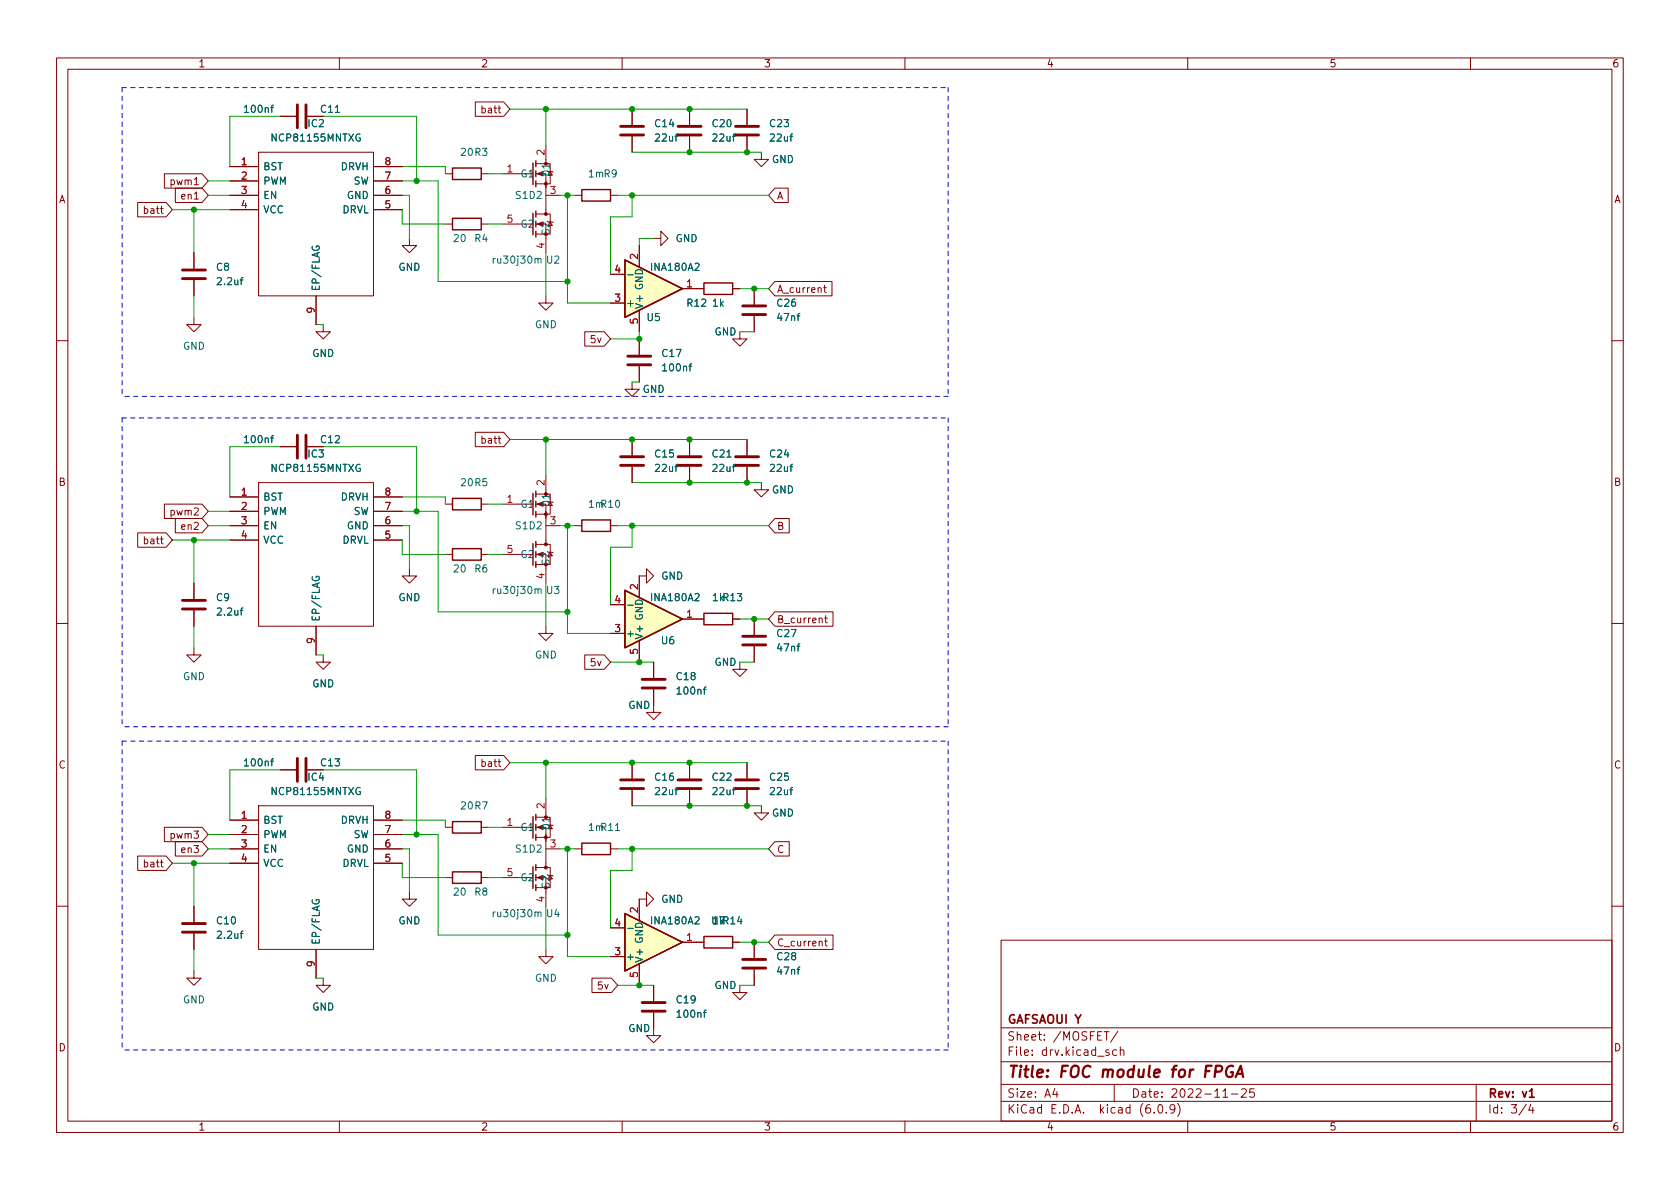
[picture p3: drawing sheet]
<svg xmlns="http://www.w3.org/2000/svg" width="297mm" height="210mm" viewBox="0 0 297 210" stroke-linecap="round" stroke-linejoin="round" font-family="sans-serif">
<g fill="none" stroke="#840000" stroke-width=".18">
<path d="M10 10.2h277v190.1h-277zM12 12.2h273v186.1h-273zM60 10.2v2M84 18h5.1l1.1 1.3-1.1 1.3h-5.1zM110 10.2v2M111.8 19.3v2.8M121.9 19.3v2.8M132.1 19.3v2.8M160 10.2v2M210 10.2v2M260 10.2v2M24.3 35.8h5.1l1.1 1.3-1.1 1.2h-5.1z"/>
<path d="M29.1 30.7h6.6l1.1 1.3-1.1 1.3h-6.6zM31 33.3h4.7l1.1 1.2-1.1 1.3h-4.7zM40.6 34.5h5.1M40.6 29.5h5.1M40.6 32h5.1M40.6 37.1h5.1M45.7 26.9h20.3v25.4h-20.3zM49.5 20.6h2.8M66 34.5h5.1M66 29.5h5.1M66 32h5.1M66 37.1h5.1"/>
<path d="M78.7 30.7h1.3M78.7 39.6h1.3M85.1 30.7h1.3M85.1 39.6h1.3M88.9 30.7h2.5M88.9 39.6h2.5M94.7 39.6h1.8v5.1M94.7 30.7h1.8v2.6M94.7 37.8h2.6v3.6h-2.6M94.7 29h2.6v3.5h-2.6M96.5 25.6v3.4M96.5 32v5.8"/>
<path d="M96.5 34.5h2.6M96.8 30.2l.1 .1h.8l.1 .2M101.6 34.5h1.3M107.9 34.5h1.3M111.8 24.1v2.8M121.9 24.1v2.8M132.1 24.1v2.8M134.6 26.9v1.3h1.3l-1.3 1.3-1.3-1.3h1.3M137 33.3h2.4v2.5h-2.4l-1.1-1.3zM34.3 56.1v1.3h1.3l-1.3 1.3-1.3-1.3h1.3M34.3 44.7v2.8M34.3 49.5v2.8"/>
<path d="M55.9 52.3v5.1M57.1 57.4v1.3h1.3l-1.3 1.2-1.2-1.2h1.2M72.4 42.2v1.2h1.3l-1.3 1.3-1.3-1.3h1.3M96.5 52.3v1.3h1.3l-1.3 1.3-1.3-1.3h1.3M103.4 58.7h3.4l1.1 1.2-1.1 1.3h-3.4zM107.9 53.6h2.6M107.9 48.5h2.6M113 43.4v3.8M113 54.9v3.8M113 59.9v2.8M115.6 42.2h1.2v-1.3l1.3 1.3-1.3 1.2v-1.2M120.6 51h3.9"/>
<path d="M129.5 51h1.3M130.8 58.7v1.2h1.3l-1.3 1.3-1.3-1.3h1.3M133.3 51v2.8M133.3 55.9v2.8M137 49.8h10.1v2.5h-10.1l-1.1-1.3zM145.6 50.9h.5M145.8 50.4v1.1l.3 .2M10 60.2h2M49.5 79h2.8M84 76.4h5.1l1.1 1.3-1.1 1.3h-5.1zM111.8 67.6v1.2h1.2l-1.2 1.3-1.3-1.3h1.3M111.8 77.7v2.8"/>
<path d="M113 64.8v2.8M121.9 77.7v2.8M132.1 77.7v2.8M285 60.2h2M24.3 94.2h5.1l1.1 1.3-1.1 1.3h-5.1zM29.1 89.1h6.6l1.1 1.3-1.1 1.3h-6.6zM31 91.7h4.7l1.1 1.3-1.1 1.2h-4.7zM40.6 87.9h5.1M40.6 90.4h5.1M40.6 93h5.1M40.6 95.5h5.1M45.7 85.3h20.3v25.4h-20.3z"/>
<path d="M66 87.9h5.1M66 90.4h5.1M66 93h5.1M66 95.5h5.1M78.7 89.1h1.3M78.7 98h1.3M85.1 89.1h1.3M85.1 98h1.3M88.9 89.1h2.5M88.9 98h2.5M94.7 98h1.8v5.1M94.7 89.1h1.8v2.6"/>
<path d="M94.7 96.3h2.6v3.5h-2.6M94.7 87.4h2.6v3.5h-2.6M96.5 84.1v3.3M96.5 90.4v5.9M96.5 93h2.6M96.8 88.6l.1 .2h.8l.1 .1M101.6 93h1.3M107.9 93h1.3M111.8 82.5v2.8M121.9 82.5v2.8M132.1 82.5v2.8M134.6 85.3v1.3h1.3l-1.3 1.3-1.3-1.3h1.3"/>
<path d="M137 91.7h2.5v2.5h-2.5l-1.1-1.2zM10 110.2h2M34.3 114.5v1.3h1.3l-1.3 1.3-1.3-1.3h1.3M34.3 103.1v2.8M34.3 107.9v2.8M55.9 110.7v5.1M57.1 115.8v1.3h1.3l-1.3 1.3-1.2-1.3h1.2M72.4 100.6v1.2h1.3l-1.3 1.3-1.3-1.3h1.3M96.5 110.7v1.3h1.3l-1.3 1.3-1.3-1.3h1.3M103.4 115.8h3.4l1.1 1.3-1.1 1.3h-3.4zM107.9 112h2.6M107.9 106.9h2.6"/>
<path d="M113 113.3v3.8M114.3 101.8v1.3l1.3-1.3-1.3-1.2v1.2h-1.3v3.9M115.6 117.1v2.8M120.6 109.5h3.9M129.5 109.5h1.3M130.8 117.1v1.3h1.3l-1.3 1.2-1.3-1.2h1.3M133.3 109.5v2.8M133.3 114.3v2.8M137 108.2h10.3v2.5h-10.3l-1.1-1.2zM145.8 109.3h.5M146 108.9v1.1l.3 .1M285 110.2h2"/>
<path d="M49.5 136.1h2.8M84 133.6h5.1l1.1 1.3-1.1 1.2h-5.1zM111.8 134.9v2.8M111.8 139.7v2.8M115.6 121.9v4.1h1.2l-1.2 1.2-1.3-1.2h1.3M121.9 134.9v2.8M121.9 139.7v2.8M132.1 134.9v2.8M132.1 139.7v2.8M24.3 151.4h5.1l1.1 1.2-1.1 1.3h-5.1zM29.1 146.3h6.6l1.1 1.3-1.1 1.2h-6.6zM31 148.8h4.7l1.1 1.3-1.1 1.3h-4.7z"/>
<path d="M40.6 145h5.1M40.6 147.6h5.1M40.6 150.1h5.1M40.6 152.6h5.1M45.7 142.5h20.3v25.4h-20.3zM66 145h5.1M66 147.6h5.1M66 150.1h5.1M66 152.6h5.1M72.4 157.7v1.3h1.3l-1.3 1.3-1.3-1.3h1.3M78.7 146.3h1.3M78.7 155.2h1.3"/>
<path d="M85.1 146.3h1.3M85.1 155.2h1.3M88.9 146.3h2.5M88.9 155.2h2.5M94.7 155.2h1.8v5.1M94.7 146.3h1.8v2.5M94.7 153.4h2.6v3.6h-2.6M94.7 144.5h2.6v3.6h-2.6M96.5 141.2v3.3M96.5 147.6v5.8M96.5 150.1h2.6M96.8 145.8l.1 .1h.8l.1 .1"/>
<path d="M101.6 150.1h1.3M107.9 150.1h1.3M114.3 159v1.3l1.3-1.3-1.3-1.3v1.3h-1.3v3.8M134.6 142.5v1.3h1.3l-1.3 1.2-1.3-1.2h1.3M137 148.8h2.5v2.6h-2.5l-1.1-1.3zM10 160.2h2M34.3 171.7v1.3h1.3l-1.3 1.2-1.3-1.2h1.3M34.3 160.3v2.8M34.3 165.1v2.8M55.9 167.9v5.1M57.1 173v1.2h1.3l-1.3 1.3-1.2-1.3h1.2M96.5 167.9v1.3h1.3l-1.3 1.2-1.3-1.2h1.3"/>
<path d="M104.7 173h3.4l1.1 1.2-1.1 1.3h-3.4zM107.9 169.2h2.6M107.9 164.1h2.6M113 170.4v3.8M115.6 179.1v4h1.2l-1.2 1.3-1.3-1.3h1.3M115.6 174.2v2.8M120.6 166.6h3.9M129.5 166.6h1.3M130.8 174.2v1.3h1.3l-1.3 1.3-1.3-1.3h1.3M133.3 166.6v2.8M133.3 171.4v2.8M137 165.3h10.3v2.6h-10.3l-1.1-1.3z"/>
<path d="M145.8 166.4h.5M146 166v1.1l.3 .2M177 166.3h108v32h-108zM285 160.2h2M60 198.3v2M110 198.3v2M160 198.3v2M177 194.8h108M177 191.8h108M177 187.8h108M177 181.8h108M186.5 192.5l-.4 1h1"/>
<path d="M186.9 193v1M195.2 182.4h.9M195.6 182.4v1.5M196.1 185.7l-.4-.1-.2 .2 .1 .3 .5 .1v.4h-.6M197 191.8v3M197.4 185.7l-.4-.1-.3 .3v.4l.2 .3h.5M197.6 182.4l-1.2 1.9M198.1 185.8l.2-.2 .3 .1 .1 .9M198.1 185.1v1.5M204.1 196.7v.1M204.9 195.4l.2-.1a.81 .81 0 0 1 .6 .7 .81 .81 0 0 1-.3 .8h-.2a.81 .81 0 0 1-.6-.6 .81 .81 0 0 1 .3-.8zM206.2 196.7v.1"/>
<path d="M207.7 196l-.3 .3h-.3l-.2-.3 .1-.6 .4-.1 .2 .2a.99 .99 0 0 1-.3 1.3h-.3M208.2 195.1a1.72 1.72 0 0 1 0 2.3M210 198.3v2M216.2 194h.9M217.7 193.5h1.2M219.5 192.7l.6-.2 .2 .2 .1 .3-1 1h1M221.7 192.5h-.7l-.1 .7 .2-.1 .5 .1 .2 .2-.1 .5-.2 .1-.6-.1M260 198.3v2M261 191.8v6.5M269.9 195.3l-1.3 1.9M270.6 195.3l-.3 1h.9M271 195.8v1"/>
</g>
<path d="M270.4 193l.4-.5v1.5M270.4 194h.9" fill="none" stroke="#840000" stroke-width=".3"/>
<path d="M214.9 189.5h.7a.55 .55 0 0 0 .5-.5 .55 .55 0 0 0-.3-.5h-.8l-.2 2M218 188.6a1.02 1.02 0 0 0-1.2 .6 1.02 1.02 0 0 0 .5 1.3l.6-.2 .1-.7h-.4M218.5 190.5l.9-2 .4 2M218.7 189.9h1" fill="none" stroke="#840000" stroke-width=".4"/>
<g fill="none" stroke="#840000" stroke-width=".51">
<path d="M52.6 18.5v4.1M54.1 18.5v4.1M109.7 23.9h4.1M109.7 22.3h4.1M119.9 23.9h4.1M119.9 22.3h4.1M130 23.9h4.1M130 22.3h4.1M32.3 49.3h4M32.3 47.7h4M131.3 55.6h4.1M131.3 54.1h4.1"/>
<path d="M52.6 77v4M54.1 77v4M111 64.5h4.1M111 63h4.1M109.7 82.3h4.1M109.7 80.8h4.1M119.9 82.3h4.1M119.9 80.8h4.1M130 82.3h4.1M130 80.8h4.1M32.3 107.7h4M32.3 106.2h4"/>
<path d="M131.3 114h4.1M131.3 112.5h4.1M52.6 134.1v4.1M54.1 134.1v4.1M109.7 139.4h4.1M109.7 137.9h4.1M113.5 121.7h4.1M113.5 120.1h4.1M119.9 139.4h4.1M119.9 137.9h4.1M130 139.4h4.1M130 137.9h4.1"/>
<path d="M32.3 164.8h4M32.3 163.3h4M113.5 178.8h4.1M113.5 177.3h4.1M131.3 171.2h4.1M131.3 169.7h4.1"/>
</g>
<g fill="none" stroke="#840000" stroke-width=".25">
<path d="M80 38.6h5.1v2h-5.1zM80 29.7h5.1v2h-5.1zM94.2 28.8v3.8M94.2 37.7v3.8M94.7 28.4v1.1M94.7 30.2v1M94.7 32v1M94.7 37.3v1M102.9 33.5h5v2.1h-5zM94.7 40.9v1M110.5 46l10.1 5-10.1 5.1zM124.5 50h5v2.1h-5z"/>
<path d="M80 88.1h5.1v2.1h-5.1zM80 97h5.1v2.1h-5.1zM94.2 87.2v3.9M94.2 96.1v3.8M94.7 86.9v1M94.7 88.6v1.1M94.7 90.4v1M94.7 95.8v1M94.7 99.3v1M102.9 91.9h5v2.1h-5zM110.5 104.4l10.1 5.1-10.1 5zM124.5 108.5h5v2h-5z"/>
<path d="M80 145.3h5.1v2h-5.1zM80 154.2h5.1v2h-5.1zM94.2 144.4v3.8M94.2 153.3v3.8M94.7 144v1M94.7 145.8v1M94.7 147.6v1M94.7 152.9v1M94.7 156.5v1M102.9 149.1h5v2h-5zM110.5 161.5l10.1 5.1-10.1 5.1zM124.5 165.6h5v2h-5z"/>
</g>
<g fill="#ffffc2" stroke="#ffffc2" stroke-width=".18">
<path d="M110.5 46l10.1 5-10.1 5.1z"/>
<path d="M110.5 161.5l10.1 5.1-10.1 5.1z"/>
<path d="M110.5 104.4l10.1 5.1-10.1 5z"/>
</g>
<path d="M55.2 43.6a.59 .59 0 0 0 .6 .7 .59 .59 0 0 0 .6-.7l-.5-.1v.2M95.1 45.9l.2-.2 .3 .1 .1 .7M111 48.6h1M55.2 102a.59 .59 0 0 0 .6 .7 .59 .59 0 0 0 .6-.7l-.5-.1v.3M95.1 104.3l.2-.2 .3 .1 .1 .8M111 107h1M55.2 159.1a.59 .59 0 0 0 .6 .8 .59 .59 0 0 0 .6-.8h-.5v.2M95.1 161.4l.2-.1h.3l.1 .8M111 164.2h1" fill="none" stroke="#006464" stroke-width=".18"/>
<g fill="#840000" stroke="#840000" stroke-width=".18">
<path d="M95 39.6l1-.4v.8z"/>
<path d="M95 30.7l1-.4v.8z"/>
<path d="M95 98l1-.3v.7z"/>
<path d="M95 89.1l1-.3v.7z"/>
<path d="M95 155.2l1-.4v.8z"/>
<path d="M95 146.3l1-.4v.8z"/>
<circle cx="96.5" cy="37.8" r=".25"/>
<circle cx="96.5" cy="32.5" r=".25"/>
<circle cx="96.5" cy="96.3" r=".25"/>
<circle cx="96.5" cy="90.9" r=".25"/>
<circle cx="96.5" cy="153.4" r=".25"/>
<circle cx="96.5" cy="148.1" r=".25"/>
</g>
<path d="M21.6 15.5h146M21.6 15.5v54.6M167.6 15.5v54.6M21.6 73.9v54.6M21.6 73.9h146M167.6 73.9v54.6M167.6 70.1h-146M21.6 131.1h146M21.6 131.1v54.6M167.6 131.1v54.6M167.6 128.5h-146M167.6 185.7h-146" fill="none" stroke="#0000c2" stroke-width=".18" stroke-dasharray=".8 .8"/>
<g fill="none" stroke="#009600" stroke-width=".18">
<path d="M90.2 19.3h41.9M96.5 19.3v6.3M30.5 37.1h10.1M34.3 37.1v7.6M36.8 34.5h3.8M36.8 32h3.8M49.5 20.6h-8.9v8.9M57.1 20.6h16.6v11.4M71.1 34.5h1.3v7.7M71.1 32h6.4v17.8h22.8M71.1 37.1v2.5h7.6M71.1 29.5h7.6v1.2"/>
<path d="M86.4 39.6h2.5M86.4 30.7h2.5M99.1 34.5h2.5M100.3 34.5v19.1h7.6M109.2 34.5h26.7M111.8 26.9h22.8M111.8 34.5v3.8h-3.9v10.2M34.3 52.3v3.8M55.9 57.4h1.2M96.5 44.7v7.6M113 58.7v1.2h-5.1M115.6 42.2h-2.6v1.2"/>
<path d="M130.8 51h5.1M130.8 58.7h2.5M49.5 79h-8.9v8.9M57.1 79h16.6v11.4M90.2 77.7h41.9M96.5 77.7v6.4M111.8 67.6h1.2M30.5 95.5h10.1M34.3 95.5v7.6M36.8 90.4h3.8M36.8 93h3.8M71.1 93h1.3v7.6"/>
<path d="M71.1 90.4h6.4v17.8h22.8M71.1 95.5v2.5h7.6M71.1 87.9h7.6v1.2M86.4 89.1h2.5M86.4 98h2.5M99.1 93h2.5M100.3 93v19h7.6M109.2 93h26.7M111.8 93v3.8h-3.9v10.1M111.8 85.3h22.8M34.3 110.7v3.8M55.9 115.8h1.2"/>
<path d="M96.5 103.1v7.6M107.9 117.1h7.7M130.8 109.5h5.1M130.8 117.1h2.5M49.5 136.1h-8.9v8.9M57.1 136.1h16.6v11.5M90.2 134.9h41.9M96.5 134.9v6.3M30.5 152.6h10.1M34.3 152.6v7.7M36.8 147.6h3.8M36.8 150.1h3.8"/>
<path d="M71.1 150.1h1.3v7.6M71.1 147.6h6.4v17.7h22.8M71.1 152.6v2.6h7.6M71.1 145h7.6v1.3M86.4 155.2h2.5M86.4 146.3h2.5M99.1 150.1h2.5M100.3 150.1v19.1h7.6M109.2 150.1h26.7M111.8 150.1v3.8h-3.9v10.2M111.8 142.5h22.8M34.3 167.9v3.8"/>
<path d="M55.9 173h1.2M96.5 160.3v7.6M109.2 174.2h6.4M130.8 174.2h2.5M130.8 166.6h5.1"/>
</g>
<g fill="#009600" stroke="#009600" stroke-width=".18">
<circle cx="34.3" cy="95.5" r=".46"/>
<circle cx="73.7" cy="90.4" r=".46"/>
<circle cx="100.3" cy="108.2" r=".46"/>
<circle cx="113" cy="117.1" r=".46"/>
<circle cx="132.1" cy="85.3" r=".46"/>
<circle cx="100.3" cy="93" r=".46"/>
<circle cx="121.9" cy="85.3" r=".46"/>
<circle cx="111.8" cy="93" r=".46"/>
<circle cx="96.5" cy="19.3" r=".46"/>
<circle cx="100.3" cy="49.8" r=".46"/>
<circle cx="111.8" cy="77.7" r=".46"/>
<circle cx="121.9" cy="77.7" r=".46"/>
<circle cx="100.3" cy="34.5" r=".46"/>
<circle cx="96.5" cy="77.7" r=".46"/>
<circle cx="113" cy="59.9" r=".46"/>
<circle cx="133.3" cy="51" r=".46"/>
<circle cx="121.9" cy="26.9" r=".46"/>
<circle cx="121.9" cy="19.3" r=".46"/>
<circle cx="111.8" cy="19.3" r=".46"/>
<circle cx="132.1" cy="26.9" r=".46"/>
<circle cx="111.8" cy="34.5" r=".46"/>
<circle cx="73.7" cy="32" r=".46"/>
<circle cx="34.3" cy="37.1" r=".46"/>
<circle cx="121.9" cy="134.9" r=".46"/>
<circle cx="96.5" cy="134.9" r=".46"/>
<circle cx="133.3" cy="109.5" r=".46"/>
<circle cx="113" cy="174.2" r=".46"/>
<circle cx="100.3" cy="165.3" r=".46"/>
<circle cx="73.7" cy="147.6" r=".46"/>
<circle cx="34.3" cy="152.6" r=".46"/>
<circle cx="111.8" cy="150.1" r=".46"/>
<circle cx="100.3" cy="150.1" r=".46"/>
<circle cx="111.8" cy="134.9" r=".46"/>
<circle cx="121.9" cy="142.5" r=".46"/>
<circle cx="132.1" cy="142.5" r=".46"/>
<circle cx="133.3" cy="166.6" r=".46"/>
</g>
<text font-size="2.8" fill="#840000" x="178" y="190.6">Title: FOC module for FPGA</text>
<g font-size="2.1" fill="#840000">
<text x="178" y="184">Sheet: /MOSFET/</text>
<text x="178" y="181">GAFSAOUI Y</text>
<text x="178" y="186.7">File: drv.kicad_sch</text>
<text x="178" y="196.9">KiCad E.D.A. kicad (6.0.9)</text>
<text x="178" y="194.1">Size: A4</text>
<text x="200" y="194.1">Date: 2022-11-25</text>
<text x="263" y="194.1">Rev: v1</text>
<text x="263" y="196.9">Id: 3/4</text>
</g>
<g font-size="1.8" fill="#840000">
<text x="35" y="11.9">1</text>
<text x="85" y="11.9">2</text>
<text x="135" y="11.9">3</text>
<text x="185" y="11.9">4</text>
<text x="235" y="11.9">5</text>
<text x="285" y="11.9">6</text>
<text x="54.5" y="22.5">IC2</text>
<text x="85.5" y="20">batt</text>
<text x="10.3" y="35.9">A</text>
<text x="30.4" y="32.7">pwm1</text>
<text x="32.4" y="35.3">en1</text>
<text x="137.3" y="35.3">A</text>
<text x="285.3" y="35.9">A</text>
<text x="25.8" y="37.8">batt</text>
<text x="137.3" y="51.8">A_current</text>
<text x="104.6" y="60.7">5v</text>
<text x="54.5" y="80.9">IC3</text>
<text x="85.5" y="78.4">batt</text>
<text x="10.3" y="85.9">B</text>
<text x="285.3" y="85.9">B</text>
<text x="30.4" y="91.1">pwm2</text>
<text x="32.4" y="93.7">en2</text>
<text x="137.3" y="93.7">B</text>
<text x="25.8" y="96.2">batt</text>
<text x="137.3" y="110.2">B_current</text>
<text x="104.6" y="117.8">5v</text>
<text x="10.3" y="135.9">C</text>
<text x="85.5" y="135.6">batt</text>
<text x="285.3" y="135.9">C</text>
<text x="54.5" y="138">IC4</text>
<text x="30.4" y="148.3">pwm3</text>
<text x="25.8" y="153.4">batt</text>
<text x="32.4" y="150.8">en3</text>
<text x="137.3" y="150.8">C</text>
<text x="137.3" y="167.3">C_current</text>
<text x="105.8" y="175">5v</text>
<text x="10.3" y="185.9">D</text>
<text x="285.3" y="185.9">D</text>
<text x="35" y="199.9">1</text>
<text x="85" y="199.9">2</text>
<text x="135" y="199.9">3</text>
<text x="185" y="199.9">4</text>
<text x="235" y="199.9">5</text>
<text x="285" y="199.9">6</text>
</g>
<g font-size="1.8" fill="#006464">
<text x="43.4" y="19.9">100nf</text>
<text x="56.8" y="19.9">C11</text>
<text x="115.9" y="22.5">C14</text>
<text x="126" y="22.5">C20</text>
<text x="136.2" y="22.5">C23</text>
<text x="48.4" y="25">NCP81155MNTXG</text>
<text x="81.6" y="27.6">20 R3</text>
<text x="116" y="25">22uf</text>
<text x="126.1" y="25">22uf</text>
<text x="136.3" y="25">22uf</text>
<text x="136.5" y="28.8">GND</text>
<text x="46.5" y="30.1">BST</text>
<text x="46.5" y="32.6">PWM</text>
<text x="46.5" y="35.2">EN</text>
<text x="60.3" y="30.1">DRVH</text>
<text x="61.3" y="35.2">GND</text>
<text x="62.4" y="32.6">SW</text>
<text x="91.6" y="35.2">S1D2</text>
<text x="91.9" y="31.4">G1</text>
<text x="97.2" y="31" transform="rotate(-90 97.2 31)">D1</text>
<text x="104.1" y="31.4">1mR9</text>
<text x="46.5" y="37.7">VCC</text>
<text x="60.5" y="37.7">DRVL</text>
<text x="91.9" y="40.3">G2</text>
<text x="97.2" y="41.7" transform="rotate(-90 97.2 41.7)">S2</text>
<text x="38.3" y="47.9">C8</text>
<text x="70.4" y="47.9">GND</text>
<text x="80.3" y="42.8">20</text>
<text x="84" y="42.8">R4</text>
<text x="87.6" y="46.6">ru30j30m</text>
<text x="96.7" y="46.6">U2</text>
<text x="115.3" y="47.9">INA180A2</text>
<text x="119.4" y="42.8">GND</text>
<text x="38.6" y="50.4">2.2uf</text>
<text x="56.5" y="51.6" transform="rotate(-90 56.5 51.6)">EP/FLAG</text>
<text x="94.6" y="58">GND</text>
<text x="110.6" y="54.2">+</text>
<text x="113.7" y="54.7" transform="rotate(-90 113.7 54.7)">V+ GND</text>
<text x="114.4" y="56.8">U5</text>
<text x="121.6" y="54.2">R12</text>
<text x="126" y="54.2">1k</text>
<text x="126.3" y="59.3">GND</text>
<text x="137.5" y="54.2">C26</text>
<text x="137.6" y="56.8">47nf</text>
<text x="32.3" y="61.8">GND</text>
<text x="55.2" y="63.1">GND</text>
<text x="117.1" y="63.1">C17</text>
<text x="117.4" y="65.7">100nf</text>
<text x="113.6" y="69.5">GND</text>
<text x="43.4" y="78.4">100nf</text>
<text x="48.4" y="83.4">NCP81155MNTXG</text>
<text x="56.8" y="78.4">C12</text>
<text x="115.9" y="80.9">C15</text>
<text x="116" y="83.4">22uf</text>
<text x="126" y="80.9">C21</text>
<text x="126.1" y="83.4">22uf</text>
<text x="136.2" y="80.9">C24</text>
<text x="136.3" y="83.4">22uf</text>
<text x="46.5" y="88.5">BST</text>
<text x="60.3" y="88.5">DRVH</text>
<text x="81.6" y="86">20 R5</text>
<text x="91.9" y="89.8">G1</text>
<text x="97.2" y="89.4" transform="rotate(-90 97.2 89.4)">D1</text>
<text x="104.1" y="89.8">1mR10</text>
<text x="136.5" y="87.2">GND</text>
<text x="46.5" y="91.1">PWM</text>
<text x="46.5" y="93.6">EN</text>
<text x="61.3" y="93.6">GND</text>
<text x="62.4" y="91.1">SW</text>
<text x="91.6" y="93.6">S1D2</text>
<text x="46.5" y="96.1">VCC</text>
<text x="60.5" y="96.1">DRVL</text>
<text x="80.3" y="101.2">20</text>
<text x="84" y="101.2">R6</text>
<text x="91.9" y="98.7">G2</text>
<text x="97.2" y="100.1" transform="rotate(-90 97.2 100.1)">S2</text>
<text x="38.3" y="106.3">C9</text>
<text x="70.4" y="106.3">GND</text>
<text x="87.6" y="105">ru30j30m</text>
<text x="96.7" y="105">U3</text>
<text x="115.3" y="106.3">INA180A2</text>
<text x="116.9" y="102.5">GND</text>
<text x="126" y="106.3">1kR13</text>
<text x="38.6" y="108.8">2.2uf</text>
<text x="56.5" y="110" transform="rotate(-90 56.5 110)">EP/FLAG</text>
<text x="110.6" y="112.6">+</text>
<text x="113.7" y="113.2" transform="rotate(-90 113.7 113.2)">V+ GND</text>
<text x="117" y="113.9">U6</text>
<text x="137.5" y="112.6">C27</text>
<text x="94.6" y="116.5">GND</text>
<text x="126.3" y="117.7">GND</text>
<text x="137.6" y="115.2">47nf</text>
<text x="32.3" y="120.3">GND</text>
<text x="55.2" y="121.5">GND</text>
<text x="111.1" y="125.3">GND</text>
<text x="119.7" y="120.3">C18</text>
<text x="119.9" y="122.8">100nf</text>
<text x="43.4" y="135.5">100nf</text>
<text x="56.8" y="135.5">C13</text>
<text x="48.4" y="140.6">NCP81155MNTXG</text>
<text x="81.6" y="143.1">20 R7</text>
<text x="115.9" y="138">C16</text>
<text x="116" y="140.6">22uf</text>
<text x="126" y="138">C22</text>
<text x="126.1" y="140.6">22uf</text>
<text x="136.2" y="138">C25</text>
<text x="136.3" y="140.6">22uf</text>
<text x="46.5" y="145.7">BST</text>
<text x="46.5" y="148.2">PWM</text>
<text x="60.3" y="145.7">DRVH</text>
<text x="62.4" y="148.2">SW</text>
<text x="91.9" y="146.9">G1</text>
<text x="97.2" y="146.5" transform="rotate(-90 97.2 146.5)">D1</text>
<text x="104.1" y="146.9">1mR11</text>
<text x="136.5" y="144.4">GND</text>
<text x="46.5" y="150.7">EN</text>
<text x="46.5" y="153.3">VCC</text>
<text x="60.5" y="153.3">DRVL</text>
<text x="61.3" y="150.7">GND</text>
<text x="91.6" y="150.7">S1D2</text>
<text x="91.9" y="155.8">G2</text>
<text x="80.3" y="158.4">20</text>
<text x="84" y="158.4">R8</text>
<text x="97.2" y="157.2" transform="rotate(-90 97.2 157.2)">S2</text>
<text x="116.9" y="159.6">GND</text>
<text x="38.4" y="163.4">C10</text>
<text x="38.6" y="166">2.2uf</text>
<text x="56.5" y="167.1" transform="rotate(-90 56.5 167.1)">EP/FLAG</text>
<text x="70.4" y="163.4">GND</text>
<text x="87.6" y="162.2">ru30j30m</text>
<text x="96.7" y="162.2">U4</text>
<text x="115.3" y="163.4">INA180A2</text>
<text x="125.9" y="163.4">U7</text>
<text x="126" y="163.4">1kR14</text>
<text x="94.6" y="173.6">GND</text>
<text x="110.6" y="169.8">+</text>
<text x="113.7" y="170.3" transform="rotate(-90 113.7 170.3)">V+ GND</text>
<text x="137.5" y="169.8">C28</text>
<text x="137.6" y="172.3">47nf</text>
<text x="32.3" y="177.4">GND</text>
<text x="55.2" y="178.7">GND</text>
<text x="119.7" y="177.4">C19</text>
<text x="119.9" y="180">100nf</text>
<text x="126.3" y="174.9">GND</text>
<text x="111.1" y="182.5">GND</text>
</g>
<g font-size="1.8" fill="#a90000">
<text x="42.7" y="29.2">1</text>
<text x="68.1" y="29.2">8</text>
<text x="96.3" y="27.4" transform="rotate(-90 96.3 27.4)">2</text>
<text x="42.7" y="31.7">2</text>
<text x="42.7" y="34.3">3</text>
<text x="68.1" y="34.3">6</text>
<text x="68.1" y="31.7">7</text>
<text x="89.7" y="30.5">1</text>
<text x="97.3" y="34.3">3</text>
<text x="42.7" y="36.8">4</text>
<text x="68.1" y="36.8">5</text>
<text x="89.7" y="39.4">5</text>
<text x="96.3" y="43.9" transform="rotate(-90 96.3 43.9)">4</text>
<text x="112.8" y="45.8" transform="rotate(-90 112.8 45.8)">2</text>
<text x="108.7" y="53.3">3</text>
<text x="108.7" y="48.3">4</text>
<text x="121.4" y="50.8">1</text>
<text x="55.6" y="55.4" transform="rotate(-90 55.6 55.4)">9</text>
<text x="112.8" y="57.3" transform="rotate(-90 112.8 57.3)">5</text>
<text x="42.7" y="87.6">1</text>
<text x="68.1" y="87.6">8</text>
<text x="89.7" y="88.9">1</text>
<text x="96.3" y="85.8" transform="rotate(-90 96.3 85.8)">2</text>
<text x="42.7" y="90.2">2</text>
<text x="42.7" y="92.7">3</text>
<text x="42.7" y="95.2">4</text>
<text x="68.1" y="95.2">5</text>
<text x="68.1" y="92.7">6</text>
<text x="68.1" y="90.2">7</text>
<text x="97.3" y="92.7">3</text>
<text x="89.7" y="97.8">5</text>
<text x="96.3" y="102.3" transform="rotate(-90 96.3 102.3)">4</text>
<text x="108.7" y="106.7">4</text>
<text x="112.8" y="104.2" transform="rotate(-90 112.8 104.2)">2</text>
<text x="55.6" y="113.8" transform="rotate(-90 55.6 113.8)">9</text>
<text x="108.7" y="111.8">3</text>
<text x="121.4" y="109.2">1</text>
<text x="112.8" y="115.7" transform="rotate(-90 112.8 115.7)">5</text>
<text x="96.3" y="143" transform="rotate(-90 96.3 143)">2</text>
<text x="42.7" y="144.8">1</text>
<text x="42.7" y="147.3">2</text>
<text x="42.7" y="149.9">3</text>
<text x="68.1" y="149.9">6</text>
<text x="68.1" y="147.3">7</text>
<text x="68.1" y="144.8">8</text>
<text x="89.7" y="146">1</text>
<text x="97.3" y="149.9">3</text>
<text x="42.7" y="152.4">4</text>
<text x="68.1" y="152.4">5</text>
<text x="89.7" y="154.9">5</text>
<text x="96.3" y="159.5" transform="rotate(-90 96.3 159.5)">4</text>
<text x="112.8" y="161.4" transform="rotate(-90 112.8 161.4)">2</text>
<text x="108.7" y="163.8">4</text>
<text x="121.4" y="166.4">1</text>
<text x="55.6" y="170.9" transform="rotate(-90 55.6 170.9)">9</text>
<text x="108.7" y="168.9">3</text>
<text x="112.8" y="172.8" transform="rotate(-90 112.8 172.8)">5</text>
</g>
</svg>
